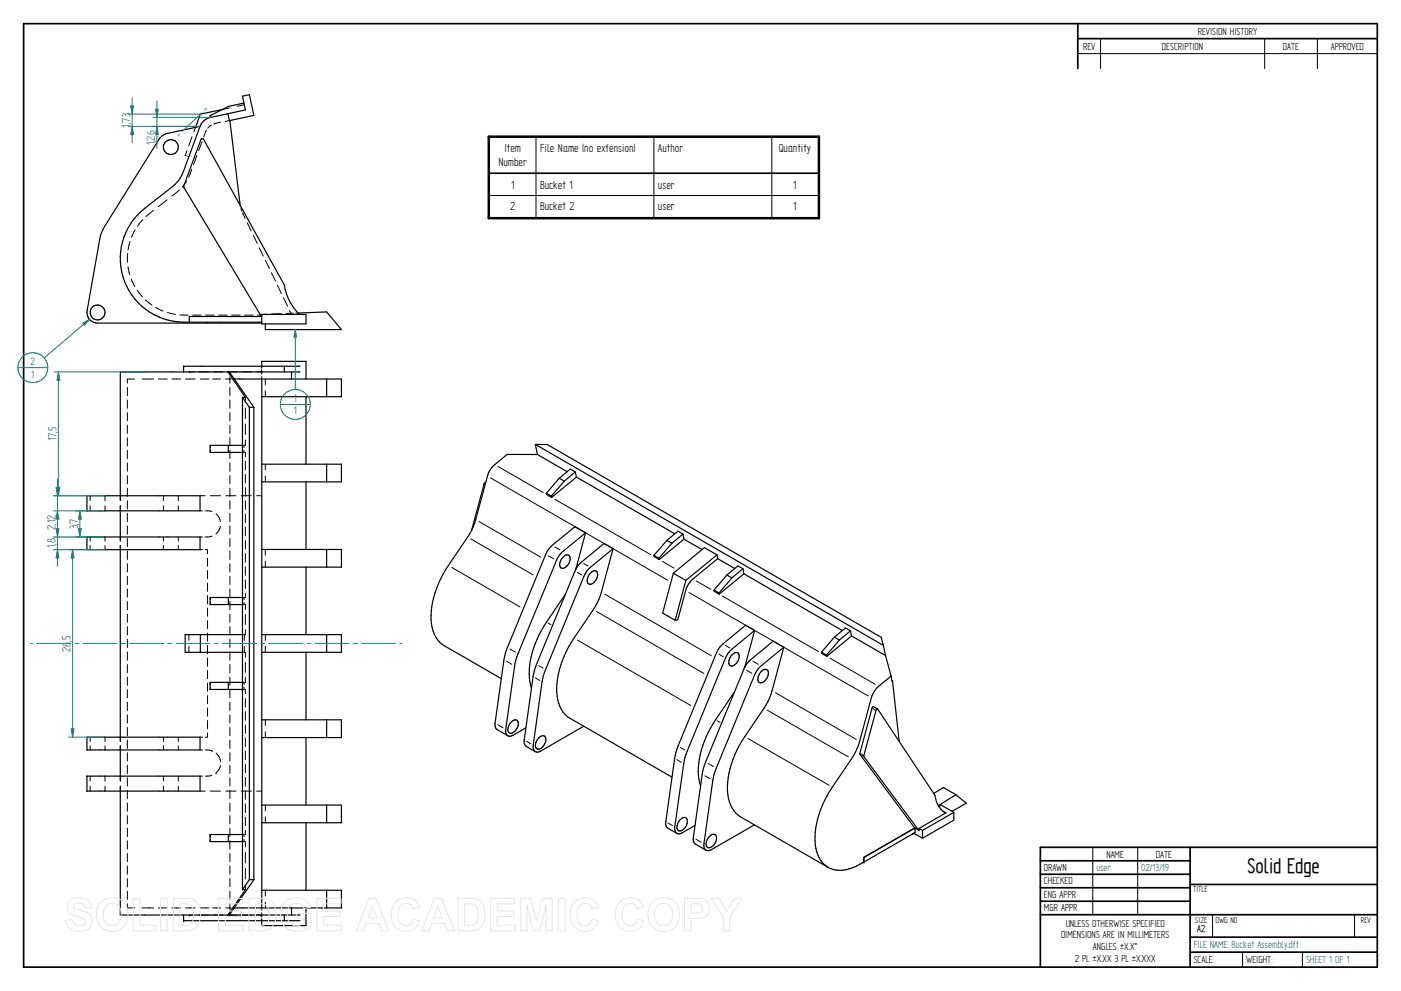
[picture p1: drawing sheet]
<svg xmlns="http://www.w3.org/2000/svg" width="594mm" height="420mm" viewBox="0 0 594 420" stroke-linecap="round" stroke-linejoin="round" font-family="sans-serif">
<g fill="none" stroke="#000" stroke-width=".72">
<path d="M10 10h574v400h-574zM457 10v19.1M457 16.4h127M504.6 359.2v50.8M584 359.2h-142.9v50.8M441.1 365h63.5M441.1 370.7h63.5M441.1 376.4h63.5M504.6 375h79.4M441.1 382.1h63.5M441.1 387.8h142.9M504.6 397.3h79.4"/>
<path d="M504.6 403.7h79.4"/>
</g>
<g fill="none" stroke="#000" stroke-width=".42">
<path d="M466.7 16.4v12.7M536.3 16.4v12.7M558.6 16.4v12.7M457 22.7h127M81.4 58l-1.4 3.9M82.9 54l-.7 1.9M87.5 55.2l-1.1 2.8M89.7 53l-1.6 1.3M93.5 51.9l-2.9 .6M97.4 45.8l-3.2 .6M97.5 51.1l-2 .4M103.6 44.4l-3.1 .7"/>
<path d="M79.2 76.7l-1.9 2.6M79.3 63.9l-.8 2 .5 .1M79.6 66.3l.5 .2M81.3 71.8l-1.3 3.4M83.5 65.9l-1.4 3.9M85.7 60l-1.5 3.9M57.3 97.5l-1.6 3.1M60.6 93.1l-2.3 2.8M65.1 89.2l-3.2 2.6M70.9 84.7l-3.8 3M76.1 80.6l-3.2 2.5M101.8 87.1l.2 .6"/>
<path d="M102.2 88.4l.4 1.2M102.9 90.3l1.1 2.3M104.8 94.4l1.7 3.5M107.4 99.7l1.7 3.5M54.1 107.6h.1M54.1 107.6v3.6M54.3 113.1l.8 3.4M55.2 102.4l-.9 3.4M55.7 118.3l1.5 3.2M109.9 105l1.7 3.5M112.5 110.3l1.7 3.5M115.1 115.7l1.7 3.4"/>
<path d="M58.2 123.1l2.2 2.8M61.7 127.2l2.7 2.2M66 130.3l3.2 1.6M70.9 132.5l3.5 .8M76.2 133.5l3.6 .1M81.7 133.6h3.6M87.2 133.6h3.6M88 136.6v.1M88 136.9v.1M92.7 133.6h3.6M93.5 136.6v.1M93.5 136.9v.1"/>
<path d="M98.2 133.6h3.6M103.7 133.6h3.7M109.2 133.6h1.8M113 133.2l-2 .1M117.6 120.9l1.7 3.6M119.2 133l-4.1 .1M120.2 126.2l1.7 3.6M122.8 131.6l.8 1.7M124.4 132.8l-3.1 .1M126.4 132.7l-1 .1M80.3 157.6h.1M80.3 157.6h2"/>
<path d="M84.4 157.6h4M90.5 157.6h4M96.6 157.6h4.1M97.5 158v.9M97.5 159.8v2.6M102.7 157.6h4.1M108.8 157.6h2.1M110.8 157.6h.1M110.8 155.3v.7M110.8 156.8v.8M111 157.6h.1M111 155.3v.8"/>
<path d="M111 156.9v1.7M111 159.7v1M54 164.3v3.5M54 169.6v3.5M54 174.9v3.5M57.1 160.7h-3.1v1.7M60.2 160.7h4.9M67.1 160.7h3.8M72.9 160.7h3.8M78.7 160.7h4.1M85 160.7h3.6M90.1 160.7h3.4"/>
<path d="M95.5 160.7h2.6M97.5 164.3v3.5M97.5 169.6v3.5M97.5 174.9v3.5M98.7 160.7h.6M104 168.4v2.3M104 173v4.5M104 179.7v4.5M112.5 160.7v2.5M112.5 165.7v2.5M54 180.3v3.5M54 185.6v3.5"/>
<path d="M54 190.9v3.5M54 196.3v3.5M89.2 188.8v1M89.2 190.8v1M97.5 180.3v3.5M97.5 185.6v3.5M97.5 190.9v3.5M97.5 196.3v3.5M102.8 191.8h.2M102.8 188.8h.2M103.2 191.8h.4M103.3 188.8h.3"/>
<path d="M103.5 188.8v1M103.5 190.9v.9M103.9 191.8l.1 1.8M104 186.6l-.1 2.2M104 195.5v3.7M112.5 196.8v2.5M211.2 197.8l19.2 11.1M38.2 210.2v2.1M38.2 214.4v2.2M44.5 210.2v2.1M44.5 214.5v2.1M51 210.2v2.1"/>
<path d="M51 214.4v2.2M54 201.6v3.5M54 207v3.5M54 212.3v3.5M54 217.6v3.5M69.3 210.2v2.1M69.3 214.4v2.2M75.6 210.2v2.1M75.6 214.5v2.1M84.8 210.2h2.2M84.8 216.6h1.1M87 216.6l2.9 .3"/>
<path d="M89.2 210.2h4.3M91.6 217.8a5.5 5.5 0 0 1 1.9 3.3M95.8 210.2h4.3M97.5 201.6v3.5M97.5 207v3.5M97.5 212.3v3.5M97.5 217.6v3.5M102.3 210.2h4.3M104 201.1v3.7M104 206.7v3.7M104 212.3v3.7M104 217.9v3.7"/>
<path d="M108.8 210.2h2.2M112.5 201.8v2.5M205.4 205.3l.2 .1M208.1 202.6l75 43.4M235.3 211.7l40.7 23.5M38.2 227.7v1.7M38.2 231.3v1.7M44.5 227.7v1.7M44.5 231.3v1.7M51 227.7v1.7M51 231.3v1.7M54 223v3.5"/>
<path d="M54 228.3v3.5M54 233.6v3.6M54 239v3.5M69.3 227.7v1.7M69.3 231.3v1.7M75.6 227.7v1.7M75.6 231.3v1.7M84.8 233h1M84.8 227.7h1M86.9 233h1.1v1.8M88 236.6v3.5M89.9 227.3l-3 .4"/>
<path d="M93.5 223.1a5.2 5.2 0 0 1-1.9 3.2M97.5 223v3.5M97.5 228.3v3.5M97.5 233.6v3.6M97.5 239v3.5M104 223.5v3.7M104 229.1v3.7M104 234.7v3.7M112.5 233v2.4M112.5 238v2.5M199.7 228.5l26.4 15.3M200.1 224.4h.1"/>
<path d="M203.1 221.1l26.1 15.1M232.6 235.7l2.2 1.2M235.3 231.9l2.2 1.3M247.5 238.9l1.8 1.1M280.9 238l4.9 2.9M54 244.3v3.6M54 249.7v3.5M54 255v3.5M88 241.9v3.5M88 247.2v3.5M88 252.5v3.5M88 257.8v3.5"/>
<path d="M89.2 253.3v1M89.2 255.3v1M97.5 244.3v3.6M97.5 249.7v3.5M97.5 255v3.5M102.8 256.3h.2M102.8 253.3h.2M103.2 256.3h.4M103.3 253.3h.3M103.5 253.3v1M103.5 255.4v.9M103.9 256.3l.1 2.1"/>
<path d="M104 240.3v3.7M104 245.9v3.7M104 251.5l-.1 1.8M191.6 240.6l28.9 16.7M244.8 242.7l1.8 1.1M252.9 259.2l45.6 26.3M256.4 251.9l45.2 26.1M292.1 251.2l76 43.9M295.2 246.3l6.2 3.6M306.4 252.7l40.6 23.5M54 260.3v3.6M54 265.7v3.5"/>
<path d="M54 271v3.5M54 276.4v3.5M80.1 269.1v2.4M80.1 274.1v2.5M88 263.1v3.5M88 268.4v3.5M88 273.7v3.5M88 279v3.5M97.5 260.3v3.6M97.5 265.7v3.5M97.5 271v3.5M97.5 276.4v3.5"/>
<path d="M102.8 269.1h.3M102.8 276.6h.3M103.4 269.1h.4M103.4 276.6h.4M103.6 269.1v2.4M103.6 274.1v2.5M104 276.6v2.1M104 260.6v4.2M104 267v2.1M112.5 269.1v2.4M112.5 274.1v2.5M216.3 275.2l2.2 1.3"/>
<path d="M232.4 264.2l1.2 .7M244.8 271.4l48.1 27.7M304.8 277.3l1.9 1.1M307.5 273.6l1.9 1.1M352 279.1l19.2 11.1M54 281.7v3.5M54 287.1v3.5M54 292.4v3.5M54 297.7v3.5M88 284.3v3.5M88 289.6v3.5M88 294.9v3.5"/>
<path d="M89.2 289.3v1M89.2 291.3v1M97.5 281.7v3.5M97.5 287.1v3.5M97.5 292.4v3.5M97.5 297.7v3.5M102.8 292.3h.2M102.8 289.3h.2M103.2 289.3h.4M103.3 292.3h.3M103.5 289.3v1M103.5 291.3v1"/>
<path d="M103.9 292.3l.1 1.9M104 280.8v4.3M104 287.2l-.1 2.1M104 296.1v3.7M214.8 280.4l2.2 1.2M227 287.4l1.9 1.1M228.5 282.2l1.8 1.1M316.6 284.2l2.2 1.3M319.3 280.4l2.3 1.3M328.8 293.7l34.3 19.8M38.2 312.5v1.8M38.2 316.1v1.9"/>
<path d="M44.5 312.5v1.9M44.5 316.2v1.8M51 312.5v1.8M51 316.1v1.9M54 303.1v3.5M54 308.4v3.5M54 313.8v3.5M54 319.1v3.5M69.3 312.5v1.8M69.3 316.1v1.9M75.6 312.5v1.9M75.6 316.2v1.8"/>
<path d="M84.8 312.5h1.1M84.8 318h1M86.9 318l3 .3M88 300.2v3.5M88 305.5v3.5M88 310.8v1.7h-1M89.9 318.3h.1M91.6 319.3a5.1 5.1 0 0 1 1.9 3.2M97.5 303.1v3.5M97.5 308.4v3.5M97.5 313.8v3.5M97.5 319.1v3.5"/>
<path d="M104 301.7v3.7M104 307.3v3.6M104 312.8v3.7M104 318.4v3.7M112.5 305.2v2.4M112.5 310.2v2.5M211.1 307.3l2.2 1.3M223.3 314.3l1.8 1.1M288.5 316.9l1.9 1.1M304.1 305.6l1.2 .7M317.2 313.1l34.4 19.9M325.3 301.1l34.4 19.8"/>
<path d="M365 319.6l.8 .5M370.2 300.5l.8 .4M38.2 329.1v2M38.2 333.3v2.1M44.5 329.1v2.1M44.5 333.3v2.1M51 329.1v2M51 333.3v2.1M54 324.4v3.6M54 329.8v3.5M54 335.1v3.5M69.3 329.1v2"/>
<path d="M69.3 333.3v2.1M75.6 329.1v2.1M75.6 333.3v2.1M84.8 335.4h2.2M84.8 329.1h1.1M89.2 335.4h4.3M89.8 328.7l-2.8 .4M91.6 327.7h.1M93.5 322.5h.1M93.5 324.5a5.6 5.6 0 0 1-1.9 3.2M95.8 335.4h4.3M97.5 324.4v3.6"/>
<path d="M97.5 329.8v3.5M97.5 335.1v3.5M102.3 335.4h4.3M104 324v3.7M104 329.6v3.7M104 335.2v3.7M108.8 335.4h2.2M287.1 322.1l1.8 1.1M298.9 328.9l2.2 1.3M300.3 323.7l2.2 1.3M365.1 320l.8 .5M54 340.4v3.6"/>
<path d="M54 345.8v3.5M54 351.1v3.6M54 356.5v3.5M89.2 353.8v1M89.2 355.9v.9M97.5 340.4v3.6M97.5 345.8v3.5M97.5 351.1v3.6M97.5 356.5v3.5M102.8 356.8h.2M102.8 353.8h.2M103.2 353.8h.4"/>
<path d="M103.3 356.8h.3M103.5 353.8v1M103.5 355.8v1M103.9 356.8l.1 2.3M104 340.8v3.7M104 346.4v3.7M104 352l-.1 1.8M112.5 341.3v2.5M112.5 346.3v2.5M283.3 349l1.9 1.1M295.1 355.8l2.2 1.3M399.9 343.9l.8 .4"/>
<path d="M400.8 344.6h.1M463.4 359.2v28.6M482.4 359.2v28.6M54 361.8v3.5M54 367.2v3.5M54 372.5v3.5M54 377.8v3.5M97.5 361.8v3.5M97.5 367.2v3.5M97.5 372.5v3.5M97.5 377.8v3.5M104 361.4v4.5"/>
<path d="M104 368.2v4.5M104 374.9v2.3M112.5 377.4v2.5M54 383.2v1.7h3.1M60.2 384.9h4.9M67.1 384.9h3.8M72.9 384.9h3.8M78.7 384.9h4.1M80.3 388h.1M80.3 388h2M84.4 388h4M85 384.9h3.6"/>
<path d="M90.1 384.9h3.4M90.5 388h4M95.5 384.9h2.6M96.6 388h4.1M97.5 383.2v2.6M97.5 386.8v.8M98.7 384.9h.6M102.7 388h4.1M108.8 388h2.1M110.8 388h.1M110.8 388v.7M110.8 389.6v.8"/>
<path d="M111 388h.1M111 384.9v1M111 387v1.7M111 389.6v.8M112.5 382.4v2.5M514.2 387.9v9.4M574.4 387.9v9.4M526.9 403.7v6.3M552.3 403.7v6.3"/>
</g>
<g fill="none" stroke="#000" stroke-width=".51">
<path d="M84.8 53.6l-14.5 3.2-2.4 1.6-23.6 37.7-1.3 2.6-.7 2.7-5.3 30.3a4.5 4.5 0 0 0 4.4 5.3h69.6M84.8 53.6l-7 19a14.3 14.3 0 0 1-4.9 6.7l-11.5 9a27 27 0 0 0-8.9 30.1 27 27 0 0 0 25.5 18.2h33M89.2 49.8a6 6 0 0 0-4.4 3.8M94.2 46.4l-9.2 2-2.1 5.6M96.6 48.2l7.4-1.6-1.2-5.8 2.9-.7 1.9 8.8-10.1 2.2M96.6 48.2l-7.4 1.6M96.6 48.2l.7 2.9h.2M97.5 51.1l4.3 36M103.5 43.7l-6.7 1.4-7.7 4 .1 .7M111 133.3h18.7v4h-18.7zM111 134.2h-30.7v2.4M126.4 132.7l12.1-.5 6.3 7.5h-32.3v-2.4"/>
<path d="M127.2 133.3a20.2 20.2 0 0 1-6.6-12.5l-34.3-61.7-.9-.3-7.5 20.2 .1 .5 32.8 54.7M77.8 155.3v2.4M77.9 155.3h49.3M96.6 157.7l7.4 10.7h-1.2M97.3 157.7l.2 .3M97.5 157.7v.3M97.5 158l10.1 14.7M111 155.3v-2.1h18.7v7.5M120.6 155.3v2.4M123.6 157.7v3M127.2 157.7h-76.2v52.5M99.3 160.7h45.5v7.5h-33.8"/>
<path d="M102.8 168.4v208.8M102.8 168.4l2.9 4.3M105.7 172.7v200.3M105.7 172.7h1.9M107.6 172.7v200.3M111 160.7v224.2M129.7 168.2v28.6M138.5 160.7v7.5M96.8 188.8v3M102.8 188.8h-13.7v3h13.7M111 196.8h33.8v7.5h-33.8M138.5 196.8v7.5"/>
<path d="M227 188.4l147.6 85.2M227 188.4l5.1 .1 141.6 81.7 .9 3.4M227 188.4l.9 4.3M227.9 192.7h-12.9l-6.5 5.6-1.1 1.7-.7 1.8-6 21.6-2.4 4.3-8.2 12.1a36.8 36.8 0 0 0-6.9 26.1l.4 1.6a10.7 10.7 0 0 0 4.8 6.3l24.2 13.9M227.9 192.7l12.6 7.3M36.9 210.2h47.9v6.4h-47.9zM51 216.6v11.1M129.7 204.3v28.7M205.9 204.6l-.6 .6-5.2 19.4M231.7 209.1l.1 .6 2.1 1.2M231.7 209.1l2.1 1.3M233.8 210.4l.1 .5"/>
<path d="M237.1 202.8l2.2 1.2M237.1 202.8l-5.4 6.3M239.3 204l-5.5 6.4M244 200.1l-2.2-1.2-4.7 3.9M244 200.1l.4 2.2M244 200.1l-4.7 3.9M244.4 202.3l41.7 24M244.4 202.3l-10.5 8.6M36.9 227.7h47.9v5.3h-47.9zM51 233v79.5M111 233h33.8v7.5h-33.8M138.5 233v7.5"/>
<path d="M239 236a1.56 1.56 0 0 1 2.1-.6 1.56 1.56 0 0 1 .6 2.1 3.6 3.6 0 0 1-3.8 3.3 3.5 3.5 0 0 1 1.1-4.8zM248.3 225.9l-4.5-2.6-9.7 7.9-1.8 2.1-17.6 42.5-1 3.9-3.8 27.6 .5 1.7 4.9 3M248.3 225.9l-10.3 8.5-1.7 2.3-17.1 41.8-1 3.8-3.7 26.9v1.4l.8 1.4M248.3 225.9l-4.2 15.5M260 232.6l-3.8-2.2-9.7 8-1.8 2.1-17.2 41.2-1.4 5.2-3.9 27.6 .3 1.2 .7 .8 3.8 2.2M260 232.6l-9.7 8-2.3 2.9-16.7 40.4-1.4 5.2-3.8 26.9a2.06 2.06 0 0 0 .6 2.5 2.06 2.06 0 0 0 2.5 0l18.3-10.6M260 232.6l-6 21.5-2.4 4.4-8.2 12a38.3 38.3 0 0 0-7.1 24.6 12 12 0 0 0 5.3 9.4l43.4 25M277.3 235.5l.1 .5 2.1 1.2M277.3 235.5l2.1 1.2M279.4 236.7l.1 .5M282.8 229.1l-5.5 6.4M282.8 229.1l2.1 1.2"/>
<path d="M284.9 230.3l-5.5 6.4M289.6 226.4l.4 2.2M289.6 226.4l-4.7 3.9M289.6 226.4l-2.1-1.2-4.7 3.9M290 228.6l7.7 4.4M290 228.6l-10.5 8.6M304 235.2l-5.3-3-13.2 10.8M304 235.2l.3 1.7M304 235.2l-13.2 10.9M304.3 236.9l7.3 4.1M304.3 236.9l-10.5 8.6-1.9 2.2-1.2 2.7-3.3 12.4-1.1 .2M96.8 253.3v3"/>
<path d="M102.8 253.3h-13.7v3h13.7M129.7 240.5v28.6M239.7 252l-8 11.8a36.5 36.5 0 0 0-6.7 26.6l.4 1.4M250.4 243l.5-.5a1.46 1.46 0 0 1 1.9-.4 1.46 1.46 0 0 1 .6 1.9 3.9 3.9 0 0 1-3.6 3.6 2.78 2.78 0 0 1 .1-4.1zM285.5 243l5.3 3.1M285.5 243l-4.5 16.9 5.3 3.1M290.8 246.1l-4.5 16.9M302.8 250.2v.5l2.2 1.2M302.8 250.2l2.1 1.2M304.9 251.4l.1 .5M308.2 243.8l2.1 1.2M308.2 243.8l-5.4 6.4"/>
<path d="M310.3 245l-5.4 6.4M315 241.1l-2.1-1.2-4.7 3.9M315 241.1l.5 2.2M315 241.1l-4.7 3.9M315.5 243.3l41.7 24M315.5 243.3l-10.5 8.6M85 269.1v7.5M102.8 269.1h-24.3v7.5h24.3M111 269.1h33.8v7.5h-33.8M129.7 276.6v28.6M138.5 269.1v7.5M310.4 277.6a1.69 1.69 0 0 1 2.4-.8 1.69 1.69 0 0 1 .5 2.5 3.7 3.7 0 0 1-3.4 3 2.84 2.84 0 0 1 .1-4.2z"/>
<path d="M320 267.3l-3.8-2.2-9.7 7.9-1.8 2.1-17.2 41.2-1.4 5.2-3.8 27.6 .5 1.7 4.2 2.6M320 267.3l-9.7 8-1.8 2-17.1 41.3-1.5 5.1-3.8 26.9a2.06 2.06 0 0 0 .6 2.5 2.06 2.06 0 0 0 2.6 0l5.4-3.1M320 267.3l-4.2 15.5M332.4 274.4l-9.7 8-1.8 2-17.7 42.6-.9 3.9-3.8 26.9 .2 1.9 .7 .8M332.4 274.4l-6.1 21.5-2.3 4.4-8.2 12a36.8 36.8 0 0 0-6.9 26.2l.9 2.9a10.5 10.5 0 0 0 4.2 4.9l37.1 21.4M332.4 274.4l-4.5-2.6-9.7 8-1.8 2-17.7 42.6-.9 3.9-3.8 27.6 .5 1.6 4.9 3M348.4 276.5l2.1 1.2M348.4 276.5v.5l2.2 1.3M350.5 277.7l.1 .6M353.8 270.1l2.1 1.3M353.8 270.1l-5.4 6.4M355.9 271.4l-5.4 6.3"/>
<path d="M360.6 267.5l-2.1-1.3-4.7 3.9M360.6 267.5l.5 2.1M360.6 267.5l-4.7 3.9M361.1 269.6l14.4 8.3M361.1 269.6l-10.5 8.7M374.6 273.6l.9 4.3M375.5 277.9l2.4 8.7M96.8 289.3v3M102.8 289.3h-13.7v3h13.7M311.4 293.4l-8 11.8a37.5 37.5 0 0 0-7 25.1l.6 2.9M322.5 285l.5-.5a1.58 1.58 0 0 1 2.2-.6 1.58 1.58 0 0 1 .5 2.2 3.7 3.7 0 0 1-3.7 3.3 3.2 3.2 0 0 1 .5-4.4zM377.9 286.6l-6 5-1.7 2.4-6.7 23.3-2.4 4.4-8.2 12.1a36.5 36.5 0 0 0-6.9 25.9 10.6 10.6 0 0 0 15.6 8.2l4.7-2.4"/>
<path d="M377.9 286.6l.4 2.2 .2-.2M378.2 288.5l.3 .1M378.5 288.6l2.8 25.7M36.9 312.5h47.9v5.5h-47.9zM51 318v11.1M111 305.2h33.8v7.5h-33.8M129.7 312.7v28.6M138.5 305.2v7.5M217 305.9a1.58 1.58 0 0 1 2.1-.6 1.58 1.58 0 0 1 .6 2.2 3.7 3.7 0 0 1-3.7 3.3 3.4 3.4 0 0 1 1-4.9zM223 308.6l-5.4 3.1-1.2 .5-1.1-.2M228.4 312.9l.5-.5a1.46 1.46 0 0 1 1.9-.4 1.46 1.46 0 0 1 .6 1.9 3.9 3.9 0 0 1-3.5 3.7 3 3 0 0 1 .5-4.7zM372.1 300.6l-.6 .6-5.2 19.6 23.3 31.2"/>
<path d="M372.1 300.6l24.3 36.6a8.8 8.8 0 0 0 4.7 7.4l-11.4 6.6M372.1 300.6l-1.6-1-.6 .3-5.3 19.9 23.3 31.3M36.9 329.1h47.9v6.3h-47.9zM51 335.4v52.5h76.2M395.9 336.4l4.1-2.5 5.3 3M405.3 336.9l4.4 3.6-6 3.5M405.3 336.9l-7.4 4.7M96.8 353.8v3M102.8 353.8h-13.7v3h13.7M111 341.3h33.8v7.5h-33.8M129.7 348.8v28.6M138.5 341.3v7.5"/>
<path d="M288.5 347.5a1.69 1.69 0 0 1 2.4-.8 1.69 1.69 0 0 1 .4 2.5 3.7 3.7 0 0 1-3.4 3.1 2.84 2.84 0 0 1 .1-4.2zM300.6 354.9l.5-.5a1.57 1.57 0 0 1 2.1-.5 1.57 1.57 0 0 1 .6 2.1 3.7 3.7 0 0 1-3.7 3.3 3.2 3.2 0 0 1 .5-4.4zM319.9 349.7l-18.3 10.6-1.2 .4-1-.2M386.9 353.7h.1M387 353.6v.1M387.5 353.3l3.7 2.1M387.6 353.3l-.6 .4M387.9 351.1l-21.6 12.4v2M387.9 351.1l1.7 .9M388 351.2v1.8l-21.7 12.5M389.7 351.2l1.5 .9M389.7 351.2l-.1 .8"/>
<path d="M391.2 352.1v3.3M398.1 342l1.1-.6 5.2 3M404.4 344.4l-13.2 7.7M404.4 344.4v3.3l-13.2 7.7M102.8 377.2h1.2l-7.4 10.7M105.7 373h1.9M105.7 373l-2.9 4.2M107.6 373l-10.1 14.6M111 377.4h33.8v7.5h-45.5M138.5 377.4v7.5M77.8 387.9v2.5M77.9 390.4h49.3"/>
<path d="M97.5 387.6v.3M97.5 387.6l-.2 .3M120.6 387.9v2.5M123.6 384.9v3M129.7 384.9v7.5h-18.7v-2"/>
<circle cx="72.4" cy="62.4" r="3.2"/>
<circle cx="41.4" cy="132.5" r="3.2"/>
</g>
<g fill="#000">
<circle cx="77.9" cy="155.3" r=".25"/>
<circle cx="387.9" cy="351.1" r=".25"/>
<circle cx="366.3" cy="365.5" r=".25"/>
<circle cx="366.3" cy="363.6" r=".25"/>
<circle cx="77.9" cy="390.4" r=".25"/>
</g>
<path d="M125.2 139.7v25.4" fill="none" stroke="#008080" stroke-width=".42"/>
<path d="M125.2 139.7l.5 3.2h-1z" fill="#008080"/>
<path d="M37.9 135.4l-19.2 16.4M125.2 139.7l.5 3.2h-1zM118.9 171.5h12.7M118.9 171.5a6.4 6.4 0 0 0 6.3 6.3 6.4 6.4 0 0 0 6.4-6.3M118.9 171.5a6.4 6.4 0 0 1 6.3-6.4 6.4 6.4 0 0 1 6.4 6.4" fill="none" stroke="#008080" stroke-width=".42"/>
<path d="M35.2 137l2.7-1.6-2.1 2.4z" fill="#008080"/>
<path d="M35.2 137l2.7-1.6-2.1 2.4zM7.6 155.9h12.7M7.6 155.9a6.4 6.4 0 0 0 6.3 6.3 6.4 6.4 0 0 0 6.4-6.3M7.6 155.9a6.4 6.4 0 0 1 6.3-6.4 6.4 6.4 0 0 1 6.4 6.4M23 157.7h38.4M23 210.2h21.3M24.2 206.7h1.2l-.6 3.5z" fill="none" stroke="#008080" stroke-width=".42"/>
<path d="M227.3 58v34.5M277.3 58v34.5M327.3 58v34.5M207.3 82.9h140" fill="none" stroke="#000" stroke-width=".42"/>
<path d="M207.3 73.4h140" fill="none" stroke="#000" stroke-width=".72"/>
<path d="M207.3 58h140v34.5h-140z" fill="none" stroke="#000" stroke-width="1.1"/>
<path d="M24.2 206.7h1.2l-.6 3.5z" fill="#008080"/>
<path d="M24.8 157.7l.6 3.5h-1.2z" fill="none" stroke="#008080" stroke-width=".42"/>
<path d="M24.8 157.7l.6 3.5h-1.2z" fill="#008080"/>
<path d="M24.8 157.7v52.5M22.6 210.2h14.3M22.6 216.6h14.3M23.8 206.7h1.2l-.6 3.5z" fill="none" stroke="#008080" stroke-width=".42"/>
<path d="M23.8 206.7h1.2l-.6 3.5z" fill="#008080"/>
<path d="M24.4 216.6l.6 3.4h-1.2z" fill="none" stroke="#008080" stroke-width=".42"/>
<path d="M24.4 216.6l.6 3.4h-1.2z" fill="#008080"/>
<path d="M24.4 203.2v22.7M22.6 227.7h14.3M22.6 233h14.3M23.8 224.2h1.2l-.6 3.5z" fill="none" stroke="#008080" stroke-width=".42"/>
<path d="M23.8 224.2h1.2l-.6 3.5z" fill="#008080"/>
<path d="M24.4 233l.6 3.6h-1.2z" fill="none" stroke="#008080" stroke-width=".42"/>
<path d="M24.4 233l.6 3.6h-1.2z" fill="#008080"/>
<path d="M32.1 216.6h12.2M33.9 216.6l.6 3.4h-1.2zM24.4 220.6v19.5M32.1 227.7h12.2" fill="none" stroke="#008080" stroke-width=".42"/>
<path d="M33.9 216.6l.6 3.4h-1.2z" fill="#008080"/>
<path d="M33.3 224.2h1.2l-.6 3.5z" fill="none" stroke="#008080" stroke-width=".42"/>
<path d="M33.3 224.2h1.2l-.6 3.5z" fill="#008080"/>
<path d="M33.9 216.6v11.1M29 233h15.3M30.8 233l.6 3.6h-1.2zM29 312.5h15.3" fill="none" stroke="#008080" stroke-width=".42"/>
<path d="M30.8 233l.6 3.6h-1.2z" fill="#008080"/>
<path d="M30.2 309h1.2l-.6 3.5z" fill="none" stroke="#008080" stroke-width=".42"/>
<path d="M30.2 309h1.2l-.6 3.5z" fill="#008080"/>
<g fill="none" stroke="#008080" stroke-width=".42">
<path d="M54.3 48.4h30.7M54.3 53.6h30.5M55.5 44.9h1.1l-.6 3.5zM76.1 56.9l-.6 .5M85.6 47.8l-8.2 7.8M87.5 46l-.6 .6M30.8 233v79.5M13 272.8h.8M15.7 272.8h14.3M31.8 272.8h1.7M35.3 272.8h14.4M51.5 272.8h1.7"/>
<path d="M55 272.8h14.4M71.2 272.8h1.7M74.7 272.8h14.4M90.8 272.8h1.8M94.4 272.8h14.3M110.5 272.8h1.7M114 272.8h14.4M130.2 272.8h1.7M133.7 272.8h14.4M149.9 272.8h1.7M153.4 272.8h14.4M169.6 272.8h.8"/>
</g>
<path d="M55.5 44.9h1.1l-.6 3.5z" fill="#008080"/>
<path d="M56 53.6l.6 3.5h-1.1z" fill="none" stroke="#008080" stroke-width=".42"/>
<path d="M56 53.6l.6 3.5h-1.1z" fill="#008080"/>
<path d="M56 41.4v19.2M64.8 49.8h24.4M64.8 53.6h20M65.9 46.3h1.2l-.6 3.5z" fill="none" stroke="#008080" stroke-width=".42"/>
<path d="M65.9 46.3h1.2l-.6 3.5z" fill="#008080"/>
<path d="M66.5 53.6l.6 3.5h-1.2z" fill="none" stroke="#008080" stroke-width=".42"/>
<path d="M66.5 53.6l.6 3.5h-1.2z" fill="#008080"/>
<path d="M66.5 42.8v20.1" fill="none" stroke="#008080" stroke-width=".42"/>
<g fill="none" stroke="#e6e6e6" stroke-width=".42">
<path d="M29.6 381.8a6.5 6.5 0 0 1 8.5 .8l.6 2.2-2.8 .1a2.7 2.7 0 0 0-2.1-2 2.7 2.7 0 0 0-2.7 1.1 1.87 1.87 0 0 0 2.2 1.8l1.4 .4a4.4 4.4 0 0 1 4 6.2 6.4 6.4 0 0 1-9.1 1.3l-1.2-1.8-.5-1.7 2.7-.3a2.94 2.94 0 0 0 2.6 2.6 2.94 2.94 0 0 0 3.1-1.9 2.67 2.67 0 0 0-2.9-1.8 4.9 4.9 0 0 1-5-4.3l.4-1.6zM42.8 382.4a6.9 6.9 0 0 1 8.3-.8 6.9 6.9 0 0 1 3 7.7 6.7 6.7 0 0 1-8 5.5 6.7 6.7 0 0 1-5.1-8.3 6.1 6.1 0 0 1 1.8-4.1zM44.8 384.2a3.9 3.9 0 0 1 4.6-.8 3.9 3.9 0 0 1 2 4.3 3.8 3.8 0 0 1-1.9 4.3 3.8 3.8 0 0 1-4.6-.7 6.6 6.6 0 0 1-.1-7.1zM56.5 381h2.8v11.3h6.9v2.3h-9.7zM68.1 380.9h2.8v13.7h-2.8zM73.5 380.9h5a5.9 5.9 0 0 1 6.5 7 5.9 5.9 0 0 1-6.3 6.7h-5.2zM76.3 383.2h1.8a3.4 3.4 0 0 1 4 3.9v1.2a3.2 3.2 0 0 1-3.8 4h-2zM92.7 380.9h10.2v2.3h-7.4v3h6.9v2.4h-6.9v3.7h7.7v2.3h-10.5zM105.5 380.9h5.1a5.9 5.9 0 0 1 6.4 7 5.9 5.9 0 0 1-6.3 6.7h-5.2zM108.3 383.2h1.9a3.4 3.4 0 0 1 4 3.9v1.2a3.2 3.2 0 0 1-3.8 4h-2.1zM120.9 382.4a7.3 7.3 0 0 1 9.7 .1l1 2.2-2.7 .5a3.7 3.7 0 0 0-4.6-2 3.7 3.7 0 0 0-2.5 4.4 4.2 4.2 0 0 0 2.2 4.5 4.2 4.2 0 0 0 5-.8v-1.7h-3.2v-2.3h6v5.4a8.1 8.1 0 0 1-11.8-.8 8.3 8.3 0 0 1 .9-9.5zM134.4 380.9h10.2v2.3h-7.4v3h6.9v2.4h-6.9v3.7h7.6v2.3h-10.4z"/>
<path d="M156.4 380.9h3l5.5 13.7h-3l-1.2-3.1h-5.5l-1.1 3.1h-3zM157.9 384.1l1.9 5.1h-3.7zM167.7 382.5a6 6 0 0 1 10.2 2.1l-2.8 .7a3.2 3.2 0 0 0-3.9-2.2 3.2 3.2 0 0 0-2.4 3.8 4.6 4.6 0 0 0 2.5 5.5 3.2 3.2 0 0 0 4-2.8l2.6 .8a6.1 6.1 0 0 1-7.2 4.3 6.1 6.1 0 0 1-4.8-6.8 7.7 7.7 0 0 1 1.8-5.4zM184.1 380.9h3.1l5.5 13.7h-3l-1.2-3.1h-5.5l-1.1 3.1h-3zM185.7 384.1l1.9 5.1h-3.8zM194.2 380.9h5a5.9 5.9 0 0 1 6.5 7 5.9 5.9 0 0 1-6.3 6.7h-5.2zM197 383.2h1.8a3.4 3.4 0 0 1 4 3.9v1.2a3.2 3.2 0 0 1-3.8 4h-2zM208.1 380.9h10.2v2.3h-7.4v3h6.9v2.4h-6.9v3.7h7.6v2.3h-10.4zM220.8 380.9h4.2l2.5 9.3 2.4-9.3h4.2v13.7h-2.5l-.1-10.8-2.7 10.8h-2.7l-2.7-10.8v10.8h-2.6zM236.8 380.9h2.8v13.7h-2.8zM243.5 382.5a6 6 0 0 1 10.2 2.1l-2.8 .7a3.2 3.2 0 0 0-3.8-2.2 3.2 3.2 0 0 0-2.4 3.8 4.6 4.6 0 0 0 2.4 5.5 3.2 3.2 0 0 0 4-2.8l2.6 .8a6.1 6.1 0 0 1-7.2 4.3 6.1 6.1 0 0 1-4.7-6.8 7.7 7.7 0 0 1 1.7-5.4zM262.7 382.5a6 6 0 0 1 10.2 2.1l-2.7 .7a3.2 3.2 0 0 0-3.9-2.2 3.2 3.2 0 0 0-2.4 3.8 4.6 4.6 0 0 0 2.4 5.5 3.2 3.2 0 0 0 4-2.8l2.7 .8a6.1 6.1 0 0 1-7.2 4.3 6.1 6.1 0 0 1-4.8-6.8 7.7 7.7 0 0 1 1.7-5.4z"/>
<path d="M276.7 382.4a6.9 6.9 0 0 1 8.3-.8 6.9 6.9 0 0 1 3 7.7 6.7 6.7 0 0 1-8.1 5.5 6.7 6.7 0 0 1-5.1-8.3 6.1 6.1 0 0 1 1.9-4.1zM278.7 384.2a3.9 3.9 0 0 1 4.6-.8 3.9 3.9 0 0 1 1.9 4.3 3.8 3.8 0 0 1-1.8 4.3 3.8 3.8 0 0 1-4.7-.7 6.6 6.6 0 0 1 0-7.1zM290.3 380.9h5.2a4.4 4.4 0 0 1 5.4 4.3 4.4 4.4 0 0 1-5.4 4.2h-2.4v5.2h-2.8zM293.1 383.2h1.8a2.1 2.1 0 0 1 2.6 .6 2.1 2.1 0 0 1 0 2.6 3.4 3.4 0 0 1-2.9 .7h-1.5zM301.6 380.9h3.3l3.2 5.4 3.2-5.4h3.2l-5 7.9v5.8h-2.8v-5.8z"/>
</g>
<text font-size="10.1" x="529" y="370.2">Solid Edge</text>
<g font-size="5.6" fill="#008080">
<text x="55.2" y="54.1" transform="rotate(-90 55.2 54.1)">1,73</text>
<text x="65.7" y="61.7" transform="rotate(-90 65.7 61.7)">1,26</text>
<text x="23.9" y="187.1" transform="rotate(-90 23.9 187.1)">17,5</text>
<text x="23.5" y="224.7" transform="rotate(-90 23.5 224.7)">2,12</text>
<text x="33" y="224.5" transform="rotate(-90 33 224.5)">3,7</text>
<text x="23.5" y="232.5" transform="rotate(-90 23.5 232.5)">1,8</text>
<text x="29.9" y="276.3" transform="rotate(-90 29.9 276.3)">26,5</text>
</g>
<g font-size="5.6">
<text x="213.9" y="64.6">Item</text>
<text x="229" y="64.6">File Name (no extension)</text>
<text x="279" y="64.6">Author</text>
<text x="330.2" y="64.6">Quantity</text>
<text x="211.4" y="70.3">Number</text>
<text x="216.7" y="79.9">1</text>
<text x="229" y="79.9">Bucket 1</text>
<text x="279" y="79.9">user</text>
<text x="336.4" y="79.9">1</text>
<text x="216.4" y="89.2">2</text>
<text x="229" y="89.2">Bucket 2</text>
<text x="279" y="89.2">user</text>
<text x="336.4" y="89.2">1</text>
</g>
<g font-size="5.1" fill="#008080">
<text x="12.9" y="154.8">2</text>
<text x="13.3" y="160.1">1</text>
<text x="124.5" y="170.4">1</text>
<text x="124.5" y="175.7">1</text>
</g>
<g font-size="4.9">
<text x="507.9" y="14.7">REVISION HISTORY</text>
<text x="459.3" y="21">REV</text>
<text x="492.7" y="21">DESCRIPTION</text>
<text x="544" y="21">DATE</text>
<text x="564.3" y="21">APPROVED</text>
<text x="469.1" y="363.6">NAME</text>
<text x="490.1" y="363.6">DATE</text>
<text x="442.7" y="369.3">DRAWN</text>
<text x="442.7" y="375">CHECKED</text>
<text x="442.7" y="380.7">ENG APPR</text>
<text x="442.7" y="386.4">MGR APPR</text>
<text x="451.9" y="392.9">UNLESS OTHERWISE SPECIFIED</text>
<text x="449.9" y="397.9">DIMENSIONS ARE IN MILLIMETERS</text>
<text x="455.7" y="407.8">2 PL ±X.XX 3 PL ±X.XXX</text>
<text x="463.5" y="402.9">ANGLES ±X.X°</text>
<text x="506.2" y="408.3">SCALE:</text>
<text x="528.4" y="408.3">WEIGHT:</text>
</g>
<g font-size="4.9" fill="#008080">
<text x="464.9" y="369.3">user</text>
<text x="483.9" y="369.3">02/13/19</text>
<text x="506.2" y="402">FILE NAME: Bucket Assembly.dft</text>
<text x="553.8" y="408.4">SHEET 1 OF 1</text>
</g>
<text font-size="4.8" x="507.7" y="395.3">A2</text>
<g font-size="4.1">
<text x="505.9" y="378.3">TITLE</text>
<text x="506.9" y="391.1">SIZE</text>
<text x="515.4" y="391.1">DWG NO</text>
<text x="577" y="391.1">REV</text>
</g>
</svg>
